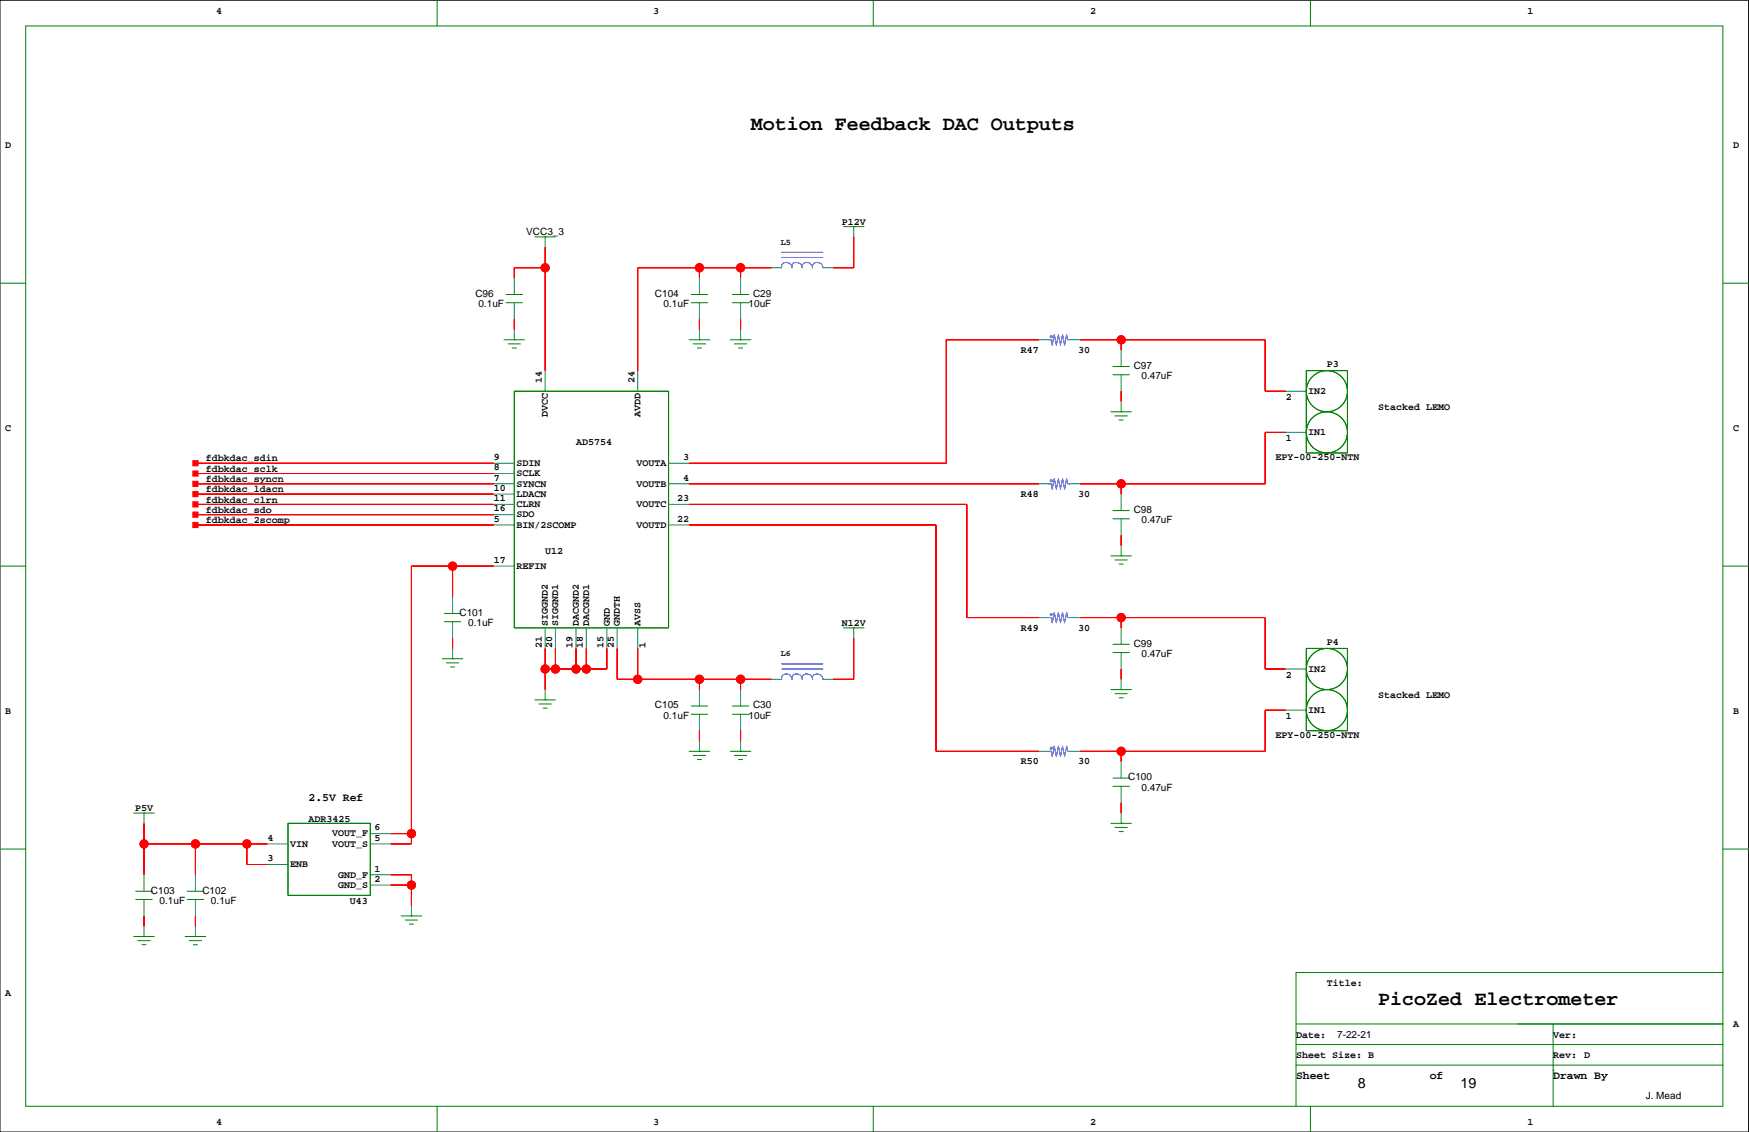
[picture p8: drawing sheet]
<svg xmlns="http://www.w3.org/2000/svg" width="432mm" height="279mm" viewBox="0 0 432 279" stroke-linecap="round" stroke-linejoin="round" font-family="sans-serif">
<path d="M0 .1h431.7v279.3h-431.7z" fill="none" stroke="#000" stroke-width=".25"/>
<g fill="none" stroke="#008000" stroke-width=".25">
<path d="M6.3 6.4h419.1v266.7h-419.1zM107.9 .1v6.3M215.6 .1v6.3M323.5 .1v6.3M132.1 58.5h5M134.6 58.5h.1M208.2 55.9h5.1M210.8 55.9h.1M0 69.9h6.3M124.9 72.7h4.1M124.9 74.7h4.1M170.6 72.7h4.1"/>
<path d="M170.6 74.7h4.1M180.8 72.7h4.1M180.8 74.7h4.1M425.4 69.9h6.3M124.4 83.9h5.1M125.4 84.9h3.1M126.5 85.9h1M127 96.6h38.1v58.4h-38.1zM127 83.9h.1M170.1 83.9h5.1M171.2 84.9h3M172.2 85.9h1"/>
<path d="M172.7 83.9h.1M180.3 83.9h5.1M181.3 84.9h3.1M182.3 85.9h1M182.8 83.9h.1M274.8 90.5h4M274.8 92.5h4M322.5 91.5h10.2v20.3h-10.2zM274.3 101.6h5M275.3 102.7h3M276.3 103.7h1M276.8 101.6h.1"/>
<path d="M0 139.7h6.3M274.3 137.2h5M274.8 126h4M274.8 128.1h4M275.3 138.2h3M276.3 139.2h1M276.8 137.2h.1M425.4 139.7h6.3M109.7 151.4h4.1M109.7 153.4h4.1M208.2 155h5.1M210.8 155h.1"/>
<path d="M274.8 159h4M109.2 162.6h5.1M110.2 163.6h3.1M111.2 164.6h1M111.7 162.6h.1M132.1 172.7h5M133.1 173.8h3M134.1 174.8h1M134.6 172.7h.1M170.6 174.3h4.1M170.6 176.3h4.1M180.8 174.3h4.1"/>
<path d="M180.8 176.3h4.1M274.3 170.2h5M274.8 161.1h4M275.3 171.2h3M276.3 172.2h1M276.8 170.2h.1M322.5 160h10.2v20.4h-10.2zM170.1 185.4h5.1M171.2 186.5h3M172.2 187.5h1M172.7 185.4h.1M180.3 185.4h5.1"/>
<path d="M181.3 186.5h3.1M182.3 187.5h1M182.8 185.4h.1M274.8 192h4M274.8 194.1h4M0 209.6h6.3M33 200.7h5.1M33.5 220h4.1M35.6 200.7h.1M46.2 220h4.1M71.1 203.2h20.3v17.8h-20.3zM274.3 203.2h5"/>
<path d="M275.3 204.2h3M276.3 205.2h1M276.8 203.2h.1M425.4 209.6h6.3M33 231.2h5.1M33.5 222h4.1M34 232.2h3.1M35 233.2h1.1M35.6 231.2h.1M45.7 231.2h5.1M46.2 222h4.1M46.7 232.2h3.1"/>
<path d="M47.7 233.2h1.1M48.2 231.2h.1M99 226.1h5.1M100.1 227.1h3M101.1 228.1h1M101.6 226.1h.1M320 257.8h105.4M320 252.7h105.4M383.5 252.7v20.4M425.4 240h-105.4v33.1M107.9 273.1v6.3M215.6 273.1v6.3"/>
<path d="M320 262.9h105.4M323.5 273.1v6.3M383.5 264.2h.1"/>
<circle cx="327.6" cy="96.6" r="5.1"/>
<circle cx="327.6" cy="106.7" r="5.1"/>
<circle cx="327.6" cy="165.1" r="5.1"/>
<circle cx="327.6" cy="175.3" r="5.1"/>
</g>
<g fill="none" stroke="#008080" stroke-width=".25">
<path d="M134.6 58.5v2.5M210.8 55.9v2.6M127 68.6v4.1M127 74.7v4.1M172.7 68.6v4.1M172.7 74.7v4.1M182.8 68.6v4.1M182.8 74.7v4.1M190.5 66.1h2.5M203.2 66.1h2.5M127 81.3v2.6M134.6 91.5v5.1"/>
<path d="M157.4 91.5v5.1M172.7 81.3v2.6M182.8 81.3v2.6M256.5 83.9h2.5M264.1 83.9h2.5M276.8 86.4v4.1M276.8 92.5v4.1M276.8 99.1v2.5M317.4 96.6h5.1M121.9 114.3h5.1M121.9 119.4h5.1M121.9 116.9h5.1"/>
<path d="M165.1 114.3h5M165.1 119.4h5M256.5 119.4h2.5M264.1 119.4h2.5M317.4 106.7h5.1M121.9 124.5h5.1M121.9 129.6h5.1M121.9 122h5.1M121.9 127h5.1M121.9 139.7h5.1M165.1 124.5h5M165.1 129.6h5"/>
<path d="M276.8 122v4M276.8 128.1v4M276.8 134.7v2.5M111.7 147.3v4.1M111.7 153.4v4.1M134.6 155v5M137.1 155v5M142.2 155v5M144.7 155v5M149.8 155v5M152.4 155v5M157.4 155v5"/>
<path d="M210.8 155v2.5M256.5 152.4h2.5M264.1 152.4h2.5M276.8 155v4M111.7 160v2.6M134.6 170.2v2.5M172.7 170.2v4.1M172.7 176.3v4.1M182.8 170.2v4.1M182.8 176.3v4.1M190.5 167.7h2.5M203.2 167.7h2.5"/>
<path d="M276.8 161.1v4M276.8 167.7v2.5M317.4 175.3h5.1M317.4 165.1h5.1M172.7 182.9v2.5M182.8 182.9v2.5M256.5 185.4h2.5M264.1 185.4h2.5M276.8 188v4M276.8 194.1v4M35.6 200.7v2.5M35.6 215.9v4.1"/>
<path d="M48.2 215.9v4.1M66 213.4h5.1M66 208.3h5.1M91.4 208.3h5.1M91.4 215.9h5.1M91.4 218.5h5.1M91.4 205.8h5.1M276.8 200.7v2.5M35.6 222v4.1M35.6 228.6v2.6M48.2 222v4.1M48.2 228.6v2.6"/>
<path d="M101.6 223.5v2.6"/>
</g>
<g fill="#f00" stroke="#f00" stroke-width=".25">
<path d="M134.6 66.1v25.4z" fill-rule="evenodd"/>
<path d="M134.6 61v5.1z" fill-rule="evenodd"/>
<path d="M127 66.1v2.5z" fill-rule="evenodd"/>
<path d="M127 66.1h7.6z" fill-rule="evenodd"/>
<path d="M127 78.8v2.5z" fill-rule="evenodd"/>
<path d="M276.8 83.9h35.5z" fill-rule="evenodd"/>
<path d="M312.3 96.6h5.1z" fill-rule="evenodd"/>
<path d="M266.6 83.9h10.2z" fill-rule="evenodd"/>
<path d="M276.8 83.9v2.5z" fill-rule="evenodd"/>
<path d="M312.3 83.9v12.7z" fill-rule="evenodd"/>
<path d="M233.6 83.9h22.9z" fill-rule="evenodd"/>
<path d="M233.6 83.9v30.4z" fill-rule="evenodd"/>
<path d="M170.1 114.3h63.5z" fill-rule="evenodd"/>
<path d="M276.8 96.6v2.5z" fill-rule="evenodd"/>
<path d="M276.8 119.4h35.5z" fill-rule="evenodd"/>
<path d="M312.3 106.7v12.7z" fill-rule="evenodd"/>
<path d="M312.3 106.7h5.1z" fill-rule="evenodd"/>
<path d="M266.6 119.4h10.2z" fill-rule="evenodd"/>
<path d="M276.8 119.4v2.6z" fill-rule="evenodd"/>
<path d="M170.1 119.4h86.4z" fill-rule="evenodd"/>
<path d="M276.8 132.1v2.6z" fill-rule="evenodd"/>
<path d="M312.3 165.1h5.1z" fill-rule="evenodd"/>
<path d="M276.8 152.4h35.5z" fill-rule="evenodd"/>
<path d="M312.3 152.4v12.7z" fill-rule="evenodd"/>
<path d="M276.8 152.4v2.6z" fill-rule="evenodd"/>
<path d="M266.6 152.4h10.2z" fill-rule="evenodd"/>
<path d="M238.7 124.5v27.9z" fill-rule="evenodd"/>
<path d="M238.7 152.4h17.8z" fill-rule="evenodd"/>
<path d="M170.1 124.5h68.6z" fill-rule="evenodd"/>
<path d="M276.8 165.1v2.6z" fill-rule="evenodd"/>
<path d="M312.3 175.3h5.1z" fill-rule="evenodd"/>
<path d="M276.8 185.4h35.5z" fill-rule="evenodd"/>
<path d="M312.3 175.3v10.1z" fill-rule="evenodd"/>
<path d="M276.8 185.4v2.6z" fill-rule="evenodd"/>
<path d="M266.6 185.4h10.2z" fill-rule="evenodd"/>
<path d="M231.1 185.4h25.4z" fill-rule="evenodd"/>
<path d="M231.1 129.6v55.8z" fill-rule="evenodd"/>
<path d="M170.1 129.6h61z" fill-rule="evenodd"/>
<path d="M276.8 198.1v2.6z" fill-rule="evenodd"/>
<path d="M101.6 218.5v5z" fill-rule="evenodd"/>
<path d="M96.5 218.5h5.1z" fill-rule="evenodd"/>
<path d="M101.6 215.9v2.6z" fill-rule="evenodd"/>
<path d="M96.5 215.9h5.1z" fill-rule="evenodd"/>
<path d="M111.7 139.7v7.6z" fill-rule="evenodd"/>
<path d="M101.6 139.7h10.1z" fill-rule="evenodd"/>
<path d="M96.5 208.3h5.1z" fill-rule="evenodd"/>
<path d="M101.6 205.8v2.5z" fill-rule="evenodd"/>
<path d="M96.5 205.8h5.1z" fill-rule="evenodd"/>
<path d="M111.7 139.7h10.2z" fill-rule="evenodd"/>
<path d="M101.6 139.7v66.1z" fill-rule="evenodd"/>
<path d="M35.6 208.3v7.6z" fill-rule="evenodd"/>
<path d="M60.9 208.3h5.1z" fill-rule="evenodd"/>
<path d="M60.9 213.4h5.1z" fill-rule="evenodd"/>
<path d="M60.9 208.3v5.1z" fill-rule="evenodd"/>
<path d="M48.2 208.3h12.7z" fill-rule="evenodd"/>
<path d="M48.2 208.3v7.6z" fill-rule="evenodd"/>
<path d="M35.6 208.3h12.6z" fill-rule="evenodd"/>
<path d="M35.6 203.2v5.1z" fill-rule="evenodd"/>
<path d="M48.2 226.1v2.5z" fill-rule="evenodd"/>
<path d="M35.6 226.1v2.5z" fill-rule="evenodd"/>
<path d="M111.7 157.5v2.5z" fill-rule="evenodd"/>
<path d="M48.2 114.3h73.7z" fill-rule="evenodd"/>
<path d="M47.6 113.7h1.3v1.3h-1.3z" fill-rule="evenodd"/>
<path d="M48.2 116.9h73.7z" fill-rule="evenodd"/>
<path d="M47.6 116.2h1.3v1.3h-1.3z" fill-rule="evenodd"/>
<path d="M48.2 119.4h73.7z" fill-rule="evenodd"/>
<path d="M47.6 118.8h1.3v1.3h-1.3z" fill-rule="evenodd"/>
<path d="M48.2 122h73.7z" fill-rule="evenodd"/>
<path d="M47.6 121.3h1.3v1.3h-1.3z" fill-rule="evenodd"/>
<path d="M48.2 124.5h73.7z" fill-rule="evenodd"/>
<path d="M47.6 123.9h1.3v1.2h-1.3z" fill-rule="evenodd"/>
<path d="M48.2 127h73.7z" fill-rule="evenodd"/>
<path d="M47.6 126.4h1.3v1.3h-1.3z" fill-rule="evenodd"/>
<path d="M48.2 129.6h73.7z" fill-rule="evenodd"/>
<path d="M47.6 128.9h1.3v1.3h-1.3z" fill-rule="evenodd"/>
<path d="M134.6 165.1v5.1z" fill-rule="evenodd"/>
<path d="M134.6 160v5.1z" fill-rule="evenodd"/>
<path d="M134.6 165.1h2.5z" fill-rule="evenodd"/>
<path d="M142.2 160v5.1z" fill-rule="evenodd"/>
<path d="M144.7 160v5.1z" fill-rule="evenodd"/>
<path d="M149.8 160v5.1z" fill-rule="evenodd"/>
<path d="M144.7 165.1h5.1z" fill-rule="evenodd"/>
<path d="M142.2 165.1h2.5z" fill-rule="evenodd"/>
<path d="M137.1 165.1h5.1z" fill-rule="evenodd"/>
<path d="M137.1 160v5.1z" fill-rule="evenodd"/>
<path d="M205.7 167.7h5.1z" fill-rule="evenodd"/>
<path d="M210.8 157.5v10.2z" fill-rule="evenodd"/>
<path d="M205.7 66.1h5.1z" fill-rule="evenodd"/>
<path d="M210.8 58.5v7.6z" fill-rule="evenodd"/>
<path d="M172.7 66.1v2.5z" fill-rule="evenodd"/>
<path d="M182.8 66.1v2.5z" fill-rule="evenodd"/>
<path d="M157.4 66.1v25.4z" fill-rule="evenodd"/>
<path d="M172.7 66.1h10.1z" fill-rule="evenodd"/>
<path d="M157.4 66.1h15.3z" fill-rule="evenodd"/>
<path d="M182.8 66.1h7.7z" fill-rule="evenodd"/>
<path d="M172.7 78.8v2.5z" fill-rule="evenodd"/>
<path d="M182.8 78.8v2.5z" fill-rule="evenodd"/>
<path d="M172.7 180.4v2.5z" fill-rule="evenodd"/>
<path d="M182.8 180.4v2.5z" fill-rule="evenodd"/>
<path d="M152.4 160v7.7z" fill-rule="evenodd"/>
<path d="M152.4 167.7h5z" fill-rule="evenodd"/>
<path d="M172.7 167.7v2.5z" fill-rule="evenodd"/>
<path d="M157.4 160v7.7z" fill-rule="evenodd"/>
<path d="M157.4 167.7h15.3z" fill-rule="evenodd"/>
<path d="M172.7 167.7h10.1z" fill-rule="evenodd"/>
<path d="M182.8 167.7v2.5z" fill-rule="evenodd"/>
<path d="M182.8 167.7h7.7z" fill-rule="evenodd"/>
<circle cx="134.6" cy="66.1" r="1.02"/>
<circle cx="276.8" cy="83.9" r="1.02"/>
<circle cx="276.8" cy="119.4" r="1.02"/>
<circle cx="276.8" cy="152.4" r="1.02"/>
<circle cx="276.8" cy="185.4" r="1.02"/>
<circle cx="101.6" cy="218.5" r="1.02"/>
<circle cx="111.7" cy="139.7" r="1.02"/>
<circle cx="101.6" cy="205.8" r="1.02"/>
<circle cx="60.9" cy="208.3" r="1.02"/>
<circle cx="48.2" cy="208.3" r="1.02"/>
<circle cx="35.6" cy="208.3" r="1.02"/>
<circle cx="134.6" cy="165.1" r="1.02"/>
<circle cx="144.7" cy="165.1" r="1.02"/>
<circle cx="142.2" cy="165.1" r="1.02"/>
<circle cx="137.1" cy="165.1" r="1.02"/>
<circle cx="172.7" cy="66.1" r="1.02"/>
<circle cx="182.8" cy="66.1" r="1.02"/>
<circle cx="157.4" cy="167.7" r="1.02"/>
<circle cx="172.7" cy="167.7" r="1.02"/>
<circle cx="182.8" cy="167.7" r="1.02"/>
</g>
<g fill="none" stroke="#f00" stroke-width=".25">
<path d="M210.8 58.5v7.6h-5.1M127 78.8v2.5M134.6 61v30.5M134.6 66.1h-7.6v2.5M172.7 66.1v2.5M172.7 78.8v2.5M182.8 66.1v2.5M182.8 78.8v2.5M190.5 66.1h-33.1v25.4M256.5 83.9h-22.9v30.4h-63.5M266.6 83.9h45.7v12.7h5.1M276.8 83.9v2.5"/>
<path d="M276.8 96.6v2.5M48.2 114.3h73.7M48.2 119.4h73.7M48.2 116.9h73.7M170.1 119.4h86.4M276.8 119.4v2.6M317.4 106.7h-5.1v12.7h-45.7M48.2 124.5h73.7M48.2 129.6h73.7M48.2 122h73.7M48.2 127h73.7M111.7 139.7v7.6"/>
<path d="M121.9 139.7h-20.3v68.6h-5.1M170.1 124.5h68.6v27.9h17.8M170.1 129.6h61v55.8h25.4M276.8 132.1v2.6M111.7 157.5v2.5M210.8 157.5v10.2h-5.1M266.6 152.4h45.7v12.7h5.1M276.8 152.4v2.6M134.6 160v10.2M137.1 160v5.1M142.2 160v5.1M144.7 160v5.1"/>
<path d="M149.8 160v5.1h-15.2M152.4 160v7.7h38.1M157.4 160v7.7M172.7 167.7v2.5M182.8 167.7v2.5M276.8 165.1v2.6M317.4 175.3h-5.1v10.1h-45.7M172.7 180.4v2.5M182.8 180.4v2.5M276.8 185.4v2.6M276.8 198.1v2.6M35.6 208.3h30.4"/>
<path d="M35.6 203.2v12.7M48.2 208.3v7.6M60.9 208.3v5.1h5.1M96.5 215.9h5.1v7.6M96.5 218.5h5.1M96.5 205.8h5.1M35.6 226.1v2.5M48.2 226.1v2.5"/>
<circle cx="134.6" cy="66.1" r="1.02"/>
<circle cx="172.7" cy="66.1" r="1.02"/>
<circle cx="182.8" cy="66.1" r="1.02"/>
<circle cx="276.8" cy="83.9" r="1.02"/>
<circle cx="276.8" cy="119.4" r="1.02"/>
<circle cx="111.7" cy="139.7" r="1.02"/>
<circle cx="276.8" cy="152.4" r="1.02"/>
<circle cx="134.6" cy="165.1" r="1.02"/>
<circle cx="137.1" cy="165.1" r="1.02"/>
<circle cx="142.2" cy="165.1" r="1.02"/>
<circle cx="144.7" cy="165.1" r="1.02"/>
<circle cx="157.4" cy="167.7" r="1.02"/>
<circle cx="172.7" cy="167.7" r="1.02"/>
<circle cx="182.8" cy="167.7" r="1.02"/>
<circle cx="276.8" cy="185.4" r="1.02"/>
<circle cx="35.6" cy="208.3" r="1.02"/>
<circle cx="48.2" cy="208.3" r="1.02"/>
<circle cx="60.9" cy="208.3" r="1.02"/>
<circle cx="101.6" cy="205.8" r="1.02"/>
<circle cx="101.6" cy="218.5" r="1.02"/>
</g>
<g fill="none" stroke="#00f" stroke-width=".25">
<path d="M193 63.5h10.2M193 62.3h10.2M194.3 64.8a1.27 1.27 0 0 1 1.2 1.3 1.11 1.11 0 0 1 .5-1.2 1.11 1.11 0 0 1 1.2 0 1.27 1.27 0 0 1 .9 1.2 1.11 1.11 0 0 1 .4-1.2 1.11 1.11 0 0 1 1.2 0 1.27 1.27 0 0 1 .9 1.2 1.11 1.11 0 0 1 .4-1.2 1.11 1.11 0 0 1 1.3 0 1.27 1.27 0 0 1 .9 1.2M194.3 64.8a1.02 1.02 0 0 0-1.3 1.3M259 83.9h.5l.3 1.2 .5-2.5 .5 2.5 .5-2.5 .5 2.5 .5-2.5 .5 2.5 .5-2.5 .3 1.3h.5M259 119.4h.5l.3 1.3 .5-2.6 .5 2.6 .5-2.6 .5 2.6 .5-2.6 .5 2.6 .5-2.6 .3 1.3h.5M259 152.4h.5l.3 1.3 .5-2.5 .5 2.5 .5-2.5 .5 2.5 .5-2.5 .5 2.5 .5-2.5 .3 1.2h.5M193 165.1h10.2M193 163.9h10.2M194.3 166.4a1.27 1.27 0 0 1 1.2 1.3 1.11 1.11 0 0 1 .5-1.2 1.11 1.11 0 0 1 1.2 0 1.27 1.27 0 0 1 .9 1.2 1.11 1.11 0 0 1 .4-1.2 1.11 1.11 0 0 1 1.2 0 1.27 1.27 0 0 1 .9 1.2 1.11 1.11 0 0 1 .4-1.2 1.11 1.11 0 0 1 1.3 0 1.27 1.27 0 0 1 .9 1.2M194.3 166.4a1.02 1.02 0 0 0-1.3 1.3M259 185.4h.5l.3 1.3 .5-2.5 .5 2.5 .5-2.5 .5 2.5 .5-2.5 .5 2.5 .5-2.5 .3 1.2h.5"/>
<circle cx="259.5" cy="83.1" r=".25"/>
<circle cx="259.5" cy="118.7" r=".25"/>
<circle cx="259.5" cy="151.7" r=".25"/>
<circle cx="259.5" cy="184.7" r=".25"/>
</g>
<g font-size="4.9">
<text x="185.4" y="32.2">Motion Feedback DAC Outputs</text>
<text x="340.3" y="248">PicoZed Electrometer</text>
</g>
<g font-size="3.5">
<text x="335.2" y="268.6">8</text>
<text x="360.6" y="268.6">19</text>
</g>
<g font-size="2.8">
<text x="76.2" y="197.6">2.5V Ref</text>
<text x="320" y="266.2">Sheet</text>
<text x="353" y="266.2">of</text>
<text x="383.5" y="266.2">Drawn By</text>
</g>
<g font-size="2.5">
<text x="53.3" y="3.4">4</text>
<text x="161.3" y="3.4">3</text>
<text x="269.2" y="3.4">2</text>
<text x="377.1" y="3.4">1</text>
<text x="1.3" y="36.4">D</text>
<text x="427.9" y="36.4">D</text>
<text x="129.9" y="58">VCC3_3</text>
<text x="207.8" y="55.5">P12V</text>
<text x="117.4" y="73.3">C96</text>
<text x="118.1" y="75.8">0.1uF</text>
<text x="161.7" y="73.3">C104</text>
<text x="163.8" y="75.8">0.1uF</text>
<text x="184.8" y="75.8">10uF</text>
<text x="185.9" y="73.3">C29</text>
<text x="252" y="87.1">R47</text>
<text x="266.2" y="87.1">30</text>
<text x="133.8" y="94.4" transform="rotate(-90 133.8 94.4)">14</text>
<text x="156.6" y="94.4" transform="rotate(-90 156.6 94.4)">24</text>
<text x="279.9" y="91.1">C97</text>
<text x="281.8" y="93.6">0.47uF</text>
<text x="327.6" y="90.7">P3</text>
<text x="317.4" y="98.7">2</text>
<text x="322.9" y="97.3">IN2</text>
<text x="340.3" y="101.2">Stacked LEMO</text>
<text x="1.3" y="106.3">C</text>
<text x="135.3" y="103" transform="rotate(-90 135.3 103)">DVCC</text>
<text x="158.1" y="103" transform="rotate(-90 158.1 103)">AVDD</text>
<text x="322.9" y="107.4">IN1</text>
<text x="427.9" y="106.3">C</text>
<text x="50.8" y="113.9">fdbkdac_sdin</text>
<text x="121.9" y="113.5">9</text>
<text x="142.2" y="110">AD5754</text>
<text x="168.7" y="113.5">3</text>
<text x="314.9" y="113.5">EPY-00-250-NTN</text>
<text x="317.4" y="108.8">1</text>
<text x="50.8" y="116.4">fdbkdac_sclk</text>
<text x="50.8" y="119">fdbkdac_syncn</text>
<text x="121.9" y="116.1">8</text>
<text x="121.9" y="118.6">7</text>
<text x="127.5" y="117.6">SCLK</text>
<text x="127.5" y="115">SDIN</text>
<text x="157.1" y="115">VOUTA</text>
<text x="168.7" y="118.6">4</text>
<text x="50.8" y="121.5">fdbkdac_ldacn</text>
<text x="50.8" y="124.1">fdbkdac_clrn</text>
<text x="121.9" y="123.7">11</text>
<text x="121.9" y="121.1">10</text>
<text x="127.5" y="120.1">SYNCN</text>
<text x="127.5" y="122.6">LDACN</text>
<text x="127.5" y="125.2">CLRN</text>
<text x="157.1" y="120.1">VOUTB</text>
<text x="157.1" y="125.2">VOUTC</text>
<text x="167.2" y="123.7">23</text>
<text x="252" y="122.6">R48</text>
<text x="266.2" y="122.6">30</text>
<text x="50.8" y="126.6">fdbkdac_sdo</text>
<text x="50.8" y="129.1">fdbkdac_2scomp</text>
<text x="121.9" y="126.2">16</text>
<text x="121.9" y="128.8">5</text>
<text x="127.5" y="130.3">BIN/2SCOMP</text>
<text x="127.5" y="127.7">SDO</text>
<text x="157.1" y="130.3">VOUTD</text>
<text x="167.2" y="128.8">22</text>
<text x="279.9" y="126.6">C98</text>
<text x="281.8" y="129.1">0.47uF</text>
<text x="134.6" y="136.8">U12</text>
<text x="121.9" y="138.9">17</text>
<text x="127.5" y="140.4">REFIN</text>
<text x="113.5" y="152">C101</text>
<text x="115.6" y="154.5">0.1uF</text>
<text x="135.3" y="154.5" transform="rotate(-90 135.3 154.5)">SIGGND2</text>
<text x="137.8" y="154.5" transform="rotate(-90 137.8 154.5)">SIGGND1</text>
<text x="142.9" y="154.5" transform="rotate(-90 142.9 154.5)">DACGND2</text>
<text x="145.4" y="154.5" transform="rotate(-90 145.4 154.5)">DACGND1</text>
<text x="150.5" y="154.5" transform="rotate(-90 150.5 154.5)">GND</text>
<text x="153.1" y="154.5" transform="rotate(-90 153.1 154.5)">GNDTH</text>
<text x="158.1" y="154.5" transform="rotate(-90 158.1 154.5)">AVSS</text>
<text x="207.8" y="154.5">N12V</text>
<text x="252" y="155.7">R49</text>
<text x="266.2" y="155.7">30</text>
<text x="133.8" y="160" transform="rotate(-90 133.8 160)">21</text>
<text x="136.3" y="160" transform="rotate(-90 136.3 160)">20</text>
<text x="141.4" y="160" transform="rotate(-90 141.4 160)">19</text>
<text x="143.9" y="160" transform="rotate(-90 143.9 160)">18</text>
<text x="149" y="160" transform="rotate(-90 149 160)">15</text>
<text x="151.5" y="160" transform="rotate(-90 151.5 160)">25</text>
<text x="159.4" y="160" transform="rotate(-90 159.4 160)">1</text>
<text x="279.9" y="159.6">C99</text>
<text x="327.6" y="159.2">P4</text>
<text x="281.8" y="162.1">0.47uF</text>
<text x="317.4" y="167.2">2</text>
<text x="322.9" y="165.8">IN2</text>
<text x="340.3" y="172.3">Stacked LEMO</text>
<text x="1.3" y="176.1">B</text>
<text x="161.7" y="174.9">C105</text>
<text x="163.8" y="177.4">0.1uF</text>
<text x="184.8" y="177.4">10uF</text>
<text x="185.9" y="174.8">C30</text>
<text x="317.4" y="177.4">1</text>
<text x="322.9" y="176">IN1</text>
<text x="427.9" y="176.1">B</text>
<text x="314.9" y="182.1">EPY-00-250-NTN</text>
<text x="252" y="188.7">R50</text>
<text x="266.2" y="188.7">30</text>
<text x="278.5" y="192.6">C100</text>
<text x="281.8" y="195.2">0.47uF</text>
<text x="33.3" y="200.2">P5V</text>
<text x="76.2" y="202.8">ADR3425</text>
<text x="66" y="207.5">4</text>
<text x="71.6" y="209">VIN</text>
<text x="82" y="206.5">VOUT_F</text>
<text x="82" y="209">VOUT_S</text>
<text x="92.5" y="207.5">5</text>
<text x="92.5" y="204.9">6</text>
<text x="66" y="212.6">3</text>
<text x="71.6" y="214.1">ENB</text>
<text x="92.5" y="215.1">1</text>
<text x="37.3" y="220.6">C103</text>
<text x="50" y="220.6">C102</text>
<text x="83.5" y="216.6">GND_F</text>
<text x="83.5" y="219.1">GND_S</text>
<text x="92.5" y="217.6">2</text>
<text x="39.4" y="223.1">0.1uF</text>
<text x="52.1" y="223.1">0.1uF</text>
<text x="86.3" y="223.1">U43</text>
<text x="1.3" y="245.9">A</text>
<text x="327.6" y="243.4">Title:</text>
<text x="320" y="256.1">Date:</text>
<text x="330.1" y="256.1">7-22-21</text>
<text x="383.5" y="256.1">Ver:</text>
<text x="427.9" y="253.6">A</text>
<text x="320" y="261.2">Sheet Size: B</text>
<text x="383.5" y="261.2">Rev: D</text>
<text x="406.3" y="271.3">J. Mead</text>
<text x="53.3" y="277.7">4</text>
<text x="161.3" y="277.7">3</text>
<text x="269.2" y="277.7">2</text>
<text x="377.1" y="277.7">1</text>
</g>
<g font-size="2.1">
<text x="192.7" y="60.5">L5</text>
<text x="192.7" y="162">L6</text>
</g>
</svg>
